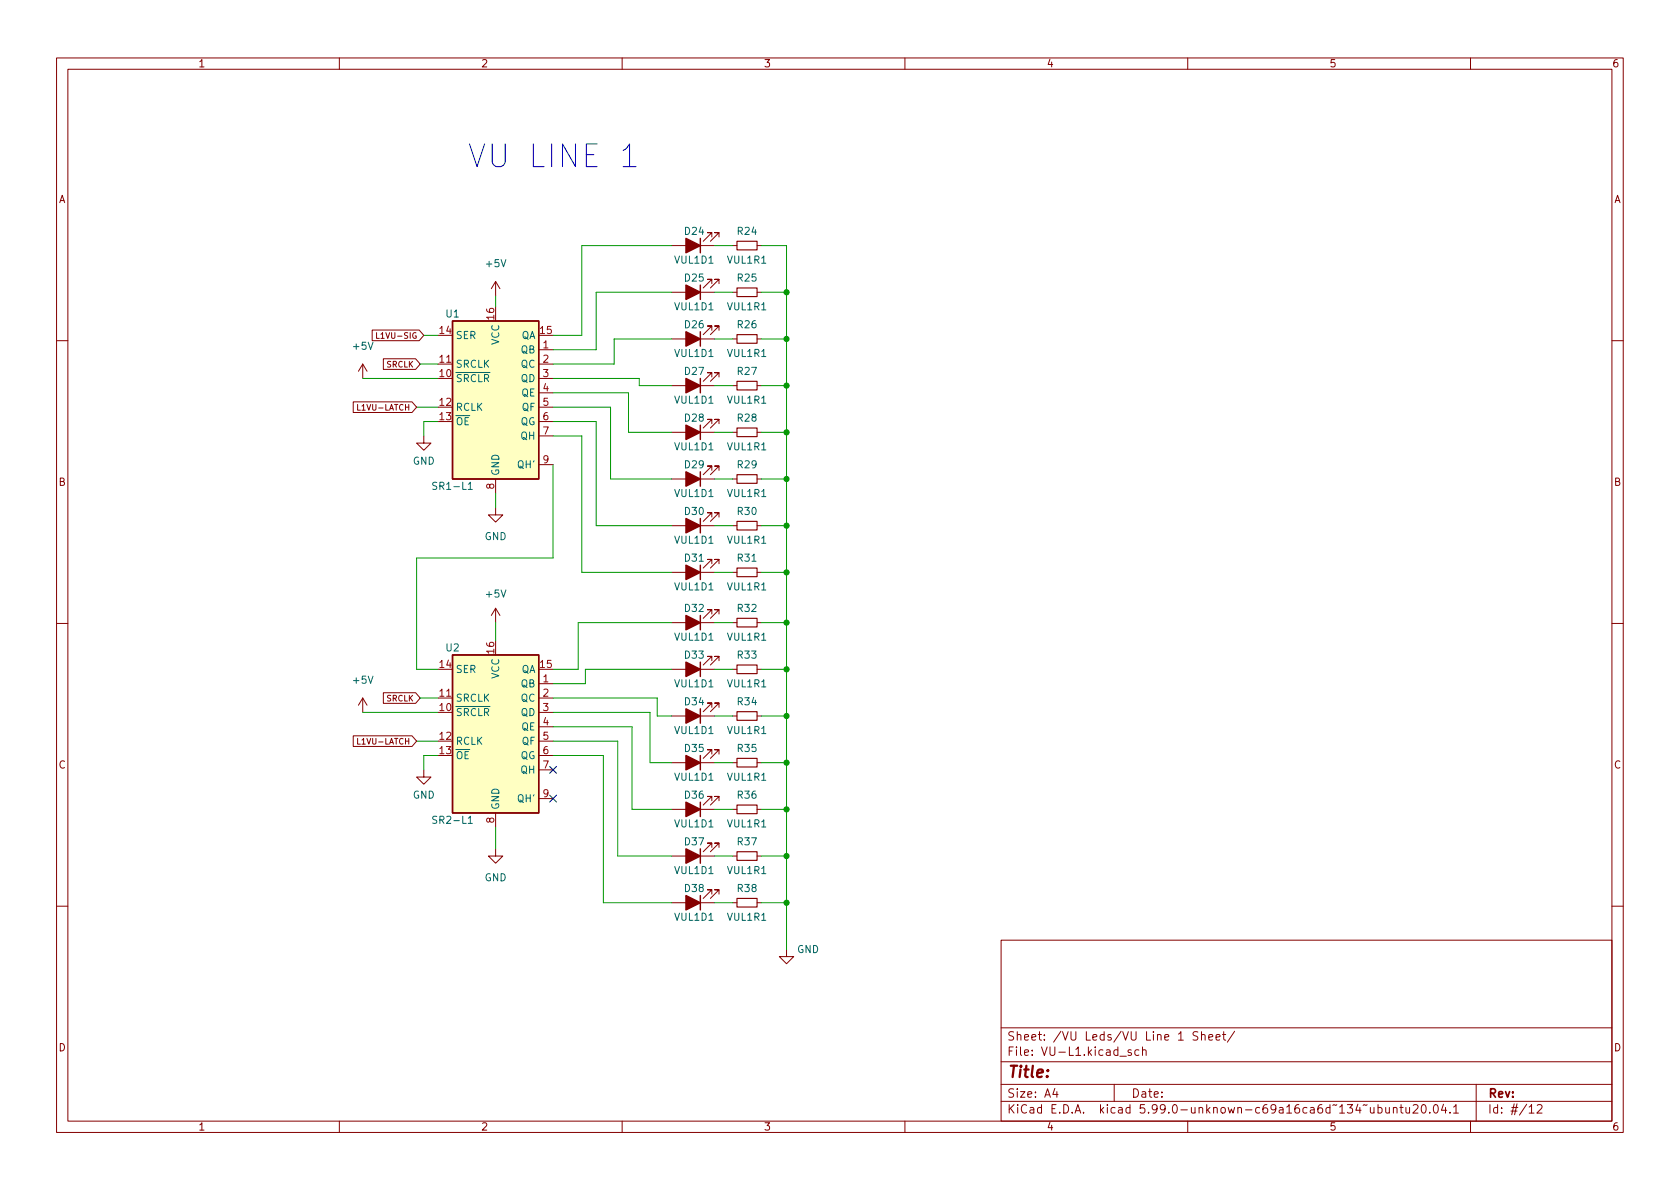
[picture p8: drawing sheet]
<svg xmlns="http://www.w3.org/2000/svg" width="297mm" height="210mm" viewBox="0 0 297 210" stroke-linecap="round" stroke-linejoin="round" font-family="sans-serif">
<g fill="none" stroke="#840000" stroke-width=".18">
<path d="M10 10.2h277v190.1h-277zM12 12.2h273v186.1h-273zM60 10.2v2M110 10.2v2M160 10.2v2M210 10.2v2M260 10.2v2M65.8 58.4h8.3l.8 .9-.8 .9h-8.3zM66.6 58.8v1h.5M87.6 49.8v2.5M87.6 49.8l-.7 1.2M87.6 49.8l.8 1.2"/>
<path d="M118.7 59.9h7.7M118.7 43.4h7.7M118.7 51.7h7.7M125.9 41.9v-.8h-.8h.8l-1.6 1.6M125.9 50.2v-.8h-.8h.8l-1.6 1.5M125.9 58.4v-.7h-.8h.8l-1.6 1.5M127.1 41.9v-.8h-.7h.7l-1.5 1.6M127.1 50.2v-.8h-.7h.7l-1.5 1.5M127.1 58.4v-.7h-.7h.7l-1.5 1.5M129.5 59.9h.8M129.5 43.4h.8M129.5 51.7h.8"/>
<path d="M133.9 59.9h.7M133.9 43.4h.7M133.9 51.7h.7M10 60.2h2M62.5 71.1h10.3l.9 .9-.9 .9h-10.3zM63.2 71.5v1h.5M64.1 64.4l-.7 1.3M64.1 64.4v2.5M64.1 64.4l.8 1.3M67.8 63.4h5.7l.8 1-.8 .9h-5.7zM74.9 77.1v1.3h1.3l-1.3 1.2-1.2-1.2h1.2M77.5 64.4h2.5"/>
<path d="M95.2 61.8h2.6M95.2 64.4h2.6M95.2 66.9h2.6M95.2 69.5h2.6M95.2 72h2.6M95.2 74.5h2.6M95.2 77.1h2.6M118.7 76.4h7.7M118.7 68.2h7.7M125.9 74.9v-.7h-.8h.8l-1.6 1.5M125.9 66.7v-.8h-.8h.8l-1.6 1.5M127.1 74.9v-.7h-.7h.7l-1.5 1.5"/>
<path d="M127.1 66.7v-.8h-.7h.7l-1.5 1.5M129.5 76.4h.8M129.5 68.2h.8M133.9 76.4h.7M133.9 68.2h.7M285 60.2h2M87.6 89.8v1.3h1.3l-1.3 1.2-1.2-1.2h1.2M87.6 84.7v2.5M95.2 82.2h2.6M118.7 84.7h7.7M118.7 93h7.7M125.9 99.7v-.8h-.8h.8l-1.6 1.6"/>
<path d="M125.9 83.2v-.8h-.8h.8l-1.6 1.5M125.9 91.4v-.7h-.8h.8l-1.6 1.5M127.1 99.7v-.8h-.7h.7l-1.5 1.6M127.1 83.2v-.8h-.7h.7l-1.5 1.5M127.1 91.4v-.7h-.7h.7l-1.5 1.5M129.5 84.7h.8M129.5 93h.8M133.9 84.7h.7M133.9 93h.7M10 110.2h2M87.6 107.6v2.5M87.6 107.6l-.7 1.2"/>
<path d="M87.6 107.6l.8 1.2M118.7 118.4h7.7M118.7 101.2h7.7M118.7 110.1h7.7M125.9 108.6v-.8h-.8h.8l-1.6 1.5M125.9 116.8v-.7h-.8h.8l-1.6 1.5M127.1 108.6v-.8h-.7h.7l-1.5 1.5M127.1 116.8v-.7h-.7h.7l-1.5 1.5M129.5 118.4h.8M129.5 101.2h.8M129.5 110.1h.8M133.9 118.4h.7"/>
<path d="M133.9 101.2h.7M133.9 110.1h.7M285 110.2h2M62.5 130.1h10.3l.9 1-.9 .9h-10.3zM63.2 130.6v1h.5M64.1 123.4v2.6M64.1 123.4l-.7 1.3M64.1 123.4l.8 1.3M67.8 122.5h5.7l.8 .9-.8 1h-5.7zM74.9 136.1v1.3h1.3l-1.3 1.3-1.2-1.3h1.2M77.5 123.4h2.5M95.2 120.9h2.6"/>
<path d="M95.2 123.4h2.6M95.2 126h2.6M95.2 128.5h2.6M95.2 131.1h2.6M95.2 133.6h2.6M95.2 136.1h2.6M118.7 126.6h7.7M118.7 134.9h7.7M125.9 125.1v-.8h-.8h.8l-1.6 1.6M125.9 133.3v-.7h-.8h.8l-1.6 1.5M127.1 125.1v-.8h-.7h.7l-1.5 1.6M127.1 133.3v-.7h-.7h.7l-1.5 1.5"/>
<path d="M129.5 126.6h.8M129.5 134.9h.8M133.9 126.6h.7M133.9 134.9h.7M87.6 150.1v1.3h1.3l-1.3 1.2-1.2-1.2h1.2M87.6 143.8v2.5M95.2 141.2h2.6M118.7 159.6h7.7M118.7 151.4h7.7M118.7 143.1h7.7M125.9 158.1v-.8h-.8h.8l-1.6 1.6M125.9 149.9v-.8h-.8h.8l-1.6 1.5"/>
<path d="M125.9 141.6v-.8h-.8h.8l-1.6 1.6M127.1 158.1v-.8h-.7h.7l-1.5 1.6M127.1 149.9v-.8h-.7h.7l-1.5 1.5M127.1 141.6v-.8h-.7h.7l-1.5 1.6M129.5 159.6h.8M129.5 151.4h.8M129.5 143.1h.8M133.9 159.6h.7M133.9 151.4h.7M133.9 143.1h.7M10 160.2h2M139.1 167.9v1.3h1.2l-1.2 1.2-1.3-1.2h1.3"/>
<path d="M177 166.3h108v32h-108zM285 160.2h2M60 198.3v2M110 198.3v2M160 198.3v2M177 194.8h108M177 191.8h108M177 187.8h108M177 181.8h108M186.5 192.5l-.4 1h1M186.9 193v1M197 191.8v3"/>
<path d="M198 186.8h1.1M200 185.7l-.4-.1-.2 .2 .1 .3 .5 .1v.4h-.6M201.4 185.7l-.5-.1-.3 .3v.4l.2 .3h.6M202 185.8l.2-.2 .4 .1v.9M202 185.1v1.5M210 198.3v2M211.8 182.5l-.6-.1-.3 .3 .2 .4 .6 .3v.4l-.2 .1h-.6M212.4 183.1l.2-.2 .4 .1 .1 .9M212.4 182.4v1.5M213.7 183.4l.7-.1v-.3l-.5-.1-.2 .2 .1 .8h.6M215 183.4l.7-.1-.1-.3-.4-.1-.2 .2 .1 .8h.5M216.1 182.9h.6"/>
<path d="M216.4 182.4v1.3l.3 .2M218.3 182.4l-1.3 1.9M243.6 195.9l.5-.1 .3 .3v.4l-.2 .3h-.6M243.6 195.3v1.5M245 195.8l.1 1h.3l.2-.1M245.6 195.8v1M246.4 196l.2-.2 .3 .1 .1 .9M246.4 195.8v1M247.5 195.8h.6M247.7 195.3v1.3l.4 .2M248.6 195.8v1h.4l.2-.1M249.2 195.8v1"/>
<path d="M249.9 195.5l.5-.2 .2 .2 .1 .3-.9 1h.9M251.5 195.4l.1-.1a.81 .81 0 0 1 .6 .7 .81 .81 0 0 1-.3 .8h-.1a.81 .81 0 0 1-.6-.6 .81 .81 0 0 1 .3-.8zM252.8 196.7v.1M253.6 195.4l.2-.1a.81 .81 0 0 1 .6 .7 .81 .81 0 0 1-.3 .8h-.2a.81 .81 0 0 1-.5-.6 .81 .81 0 0 1 .2-.8zM255.2 195.3l-.3 1h.9M255.6 195.8v1M256.4 196.7v.1M257 195.8l.4-.5v1.5M257 196.8h.9M260 198.3v2M261 191.8v6.5M270.4 195.8l.4-.5v1.5"/>
<path d="M270.4 196.8h.8M271.8 195.5l.6-.2 .2 .2v.3l-.9 1h.9"/>
</g>
<g fill="none" stroke="#840000" stroke-width=".2">
<path d="M130.3 59.2h3.6v1.5h-3.6zM130.3 50.9h3.6v1.5h-3.6zM130.3 42.7h3.6v1.5h-3.6zM130.3 67.4h3.6v1.6h-3.6zM130.3 75.7h3.6v1.5h-3.6zM130.3 92.2h3.6v1.5h-3.6zM130.3 83.9h3.6v1.6h-3.6zM130.3 117.6h3.6v1.5h-3.6zM130.3 100.5h3.6v1.5h-3.6zM130.3 109.3h3.6v1.6h-3.6zM130.3 125.9h3.6v1.5h-3.6zM130.3 134.1h3.6v1.5h-3.6z"/>
<path d="M130.3 158.9h3.6v1.5h-3.6zM130.3 150.6h3.6v1.5h-3.6zM130.3 142.4h3.6v1.5h-3.6z"/>
</g>
<g fill="#ffffc2" stroke="#ffffc2" stroke-width=".18">
<path d="M80 115.8h15.2v28h-15.2z"/>
<path d="M80 56.8h15.2v27.9h-15.2z"/>
</g>
<g fill="none" stroke="#840000" stroke-width=".25">
<path d="M80 56.8h15.2v27.9h-15.2zM123.8 42.2v2.5M123.8 50.4v2.6M123.8 58.7v2.5M123.8 66.9v2.6M123.8 75.2v2.5M123.8 83.4v2.6M123.8 91.7v2.5M123.8 99.9v2.6M80 115.8h15.2v28h-15.2zM123.8 108.8v2.6M123.8 117.1v2.5"/>
<path d="M123.8 125.3v2.6M123.8 133.6v2.5M123.8 141.9v2.5M123.8 150.1v2.5M123.8 158.4v2.5"/>
</g>
<path d="M82.8 86.5h.7M82.8 145.6h.7" fill="none" stroke="#006464" stroke-width=".18"/>
<g fill="#840000" stroke="#840000" stroke-width=".25">
<path d="M121.3 108.8l2.5 1.3-2.5 1.3z"/>
<path d="M121.3 99.9l2.5 1.3-2.5 1.3z"/>
<path d="M121.3 158.4l2.5 1.2-2.5 1.3z"/>
<path d="M121.3 150.1l2.5 1.3-2.5 1.2z"/>
<path d="M121.3 141.9l2.5 1.2-2.5 1.3z"/>
<path d="M121.3 117.1l2.5 1.3-2.5 1.2z"/>
<path d="M121.3 125.3l2.5 1.3-2.5 1.3z"/>
<path d="M121.3 133.6l2.5 1.3-2.5 1.2z"/>
<path d="M121.3 83.4l2.5 1.3-2.5 1.3z"/>
<path d="M121.3 42.2l2.5 1.2-2.5 1.3z"/>
<path d="M121.3 75.2l2.5 1.2-2.5 1.3z"/>
<path d="M121.3 66.9l2.5 1.3-2.5 1.3z"/>
<path d="M121.3 50.4l2.5 1.3-2.5 1.3z"/>
<path d="M121.3 58.7l2.5 1.2-2.5 1.3z"/>
<path d="M121.3 91.7l2.5 1.3-2.5 1.2z"/>
</g>
<path d="M110.2 26.6l.3-.2 .8-1v4.1M110.2 29.5h2.3" fill="none" stroke="#0000c2" stroke-width=".18"/>
<g fill="none" stroke="#009600" stroke-width=".18">
<path d="M74.9 59.3h2.6M87.6 52.3v1.9M118.7 59.9h-10.1v4.5h-10.8M118.7 43.4h-15.8v15.9h-5.1M118.7 51.7h-13.3v10.1h-7.6M126.4 59.9h3.1M126.4 43.4h3.1M126.4 51.7h3.1M134.6 43.4h4.5v124.5M134.6 59.9h4.5M134.6 51.7h4.5M64.1 66.9h13.4"/>
<path d="M73.7 72h3.8M74.3 64.4h3.2M77.5 74.5h-2.6v2.6M97.8 77.1h5.1v24.1h15.8M97.8 74.5h7.6v18.5h13.3M97.8 69.5h13.3v6.9h7.6M97.8 66.9h15.2v1.3h5.7M97.8 72h10.1v12.7h10.8M126.4 76.4h3.1M126.4 68.2h3.1M134.6 76.4h4.5M134.6 68.2h4.5"/>
<path d="M87.6 87.2v2.6M97.8 82.2v16.5h-24.1v19.7h3.8M126.4 93h3.1M126.4 84.7h3.1M134.6 93h4.5M134.6 84.7h4.5M87.6 110.1v3.2M118.7 110.1h-16.5v8.3h-4.4M118.7 118.4h-15.2v2.5h-5.7M126.4 101.2h3.1M126.4 118.4h3.1M126.4 110.1h3.1"/>
<path d="M134.6 101.2h4.5M134.6 118.4h4.5M134.6 110.1h4.5M64.1 126h13.4M73.7 131.1h3.8M74.3 123.4h3.2M77.5 133.6h-2.6v2.5M97.8 133.6h8.9v26h12M97.8 123.4h18.4v3.2h2.5M97.8 131.1h11.4v20.3h9.5M97.8 128.5h14v14.6h6.9M97.8 126h17.1v8.9h3.8"/>
<path d="M126.4 126.6h3.1M126.4 134.9h3.1M134.6 126.6h4.5M134.6 134.9h4.5M87.6 146.3v3.8M126.4 159.6h3.1M126.4 151.4h3.1M126.4 143.1h3.1M134.6 159.6h4.5M134.6 151.4h4.5M134.6 143.1h4.5"/>
</g>
<path d="M97.2 135.5l1.2 1.2M98.4 135.5l-1.2 1.2M97.2 140.6l1.2 1.2M98.4 140.6l-1.2 1.2" fill="none" stroke="#000084" stroke-width=".18"/>
<g fill="#009600" stroke="#009600" stroke-width=".18">
<circle cx="139.1" cy="118.4" r=".46"/>
<circle cx="139.1" cy="93" r=".46"/>
<circle cx="139.1" cy="101.2" r=".46"/>
<circle cx="139.1" cy="110.1" r=".46"/>
<circle cx="139.1" cy="126.6" r=".46"/>
<circle cx="139.1" cy="151.4" r=".46"/>
<circle cx="139.1" cy="159.6" r=".46"/>
<circle cx="139.1" cy="134.9" r=".46"/>
<circle cx="139.1" cy="143.1" r=".46"/>
<circle cx="139.1" cy="51.7" r=".46"/>
<circle cx="139.1" cy="59.9" r=".46"/>
<circle cx="139.1" cy="76.4" r=".46"/>
<circle cx="139.1" cy="84.7" r=".46"/>
<circle cx="139.1" cy="68.2" r=".46"/>
</g>
<text font-size="5.6" fill="#0000c2" x="82.5" y="29.7">VU LINE 1</text>
<text font-size="2.8" fill="#840000" x="178" y="190.6">Title:</text>
<g font-size="2.1" fill="#840000">
<text x="178" y="184">Sheet: /VU Leds/VU Line 1 Sheet/</text>
<text x="178" y="186.7">File: VU-L1.kicad_sch</text>
<text x="178" y="196.9">KiCad E.D.A. kicad 5.99.0-unknown-c69a16ca6d~134~ubuntu20.04.1</text>
<text x="178" y="194.1">Size: A4</text>
<text x="200" y="194.1">Date:</text>
<text x="263" y="194.1">Rev:</text>
<text x="263" y="196.9">Id: #/12</text>
</g>
<g font-size="1.8" fill="#840000">
<text x="35" y="11.9">1</text>
<text x="85" y="11.9">2</text>
<text x="135" y="11.9">3</text>
<text x="185" y="11.9">4</text>
<text x="235" y="11.9">5</text>
<text x="285" y="11.9">6</text>
<text x="10.3" y="35.9">A</text>
<text x="285.3" y="35.9">A</text>
<text x="10.3" y="85.9">B</text>
<text x="285.3" y="85.9">B</text>
<text x="10.3" y="135.9">C</text>
<text x="285.3" y="135.9">C</text>
<text x="10.3" y="185.9">D</text>
<text x="285.3" y="185.9">D</text>
<text x="35" y="199.9">1</text>
<text x="85" y="199.9">2</text>
<text x="135" y="199.9">3</text>
<text x="185" y="199.9">4</text>
<text x="235" y="199.9">5</text>
<text x="285" y="199.9">6</text>
</g>
<g font-size="1.8" fill="#006464">
<text x="121.1" y="41.5">D24</text>
<text x="130.5" y="41.5">R24</text>
<text x="86" y="47.2">+5V</text>
<text x="119.4" y="46.6">VUL1D1</text>
<text x="128.7" y="46.6">VUL1R1</text>
<text x="121.1" y="49.8">D25</text>
<text x="130.5" y="49.8">R25</text>
<text x="78.9" y="56.1">U1</text>
<text x="80.5" y="59.9">SER</text>
<text x="92.1" y="59.9">QA</text>
<text x="119.4" y="54.9">VUL1D1</text>
<text x="121.1" y="58">D26</text>
<text x="128.7" y="54.9">VUL1R1</text>
<text x="130.5" y="58">R26</text>
<text x="62.5" y="61.8">+5V</text>
<text x="80.5" y="65">SRCLK</text>
<text x="88.3" y="61" transform="rotate(-90 88.3 61)">VCC</text>
<text x="92.1" y="62.5">QB</text>
<text x="92.1" y="65">QC</text>
<text x="119.4" y="63.1">VUL1D1</text>
<text x="128.7" y="63.1">VUL1R1</text>
<text x="80.5" y="67.6">~{SRCLR}</text>
<text x="92.1" y="67.6">QD</text>
<text x="92.2" y="70.1">QE</text>
<text x="119.4" y="71.4">VUL1D1</text>
<text x="121.1" y="66.3">D27</text>
<text x="128.7" y="71.4">VUL1R1</text>
<text x="130.5" y="66.3">R27</text>
<text x="80.5" y="72.6">RCLK</text>
<text x="80.5" y="75.2">~{OE}</text>
<text x="92" y="75.2">QG</text>
<text x="92.1" y="77.7">QH</text>
<text x="92.3" y="72.6">QF</text>
<text x="121.1" y="74.5">D28</text>
<text x="130.5" y="74.5">R28</text>
<text x="73" y="82.2">GND</text>
<text x="91.7" y="82.8">QH'</text>
<text x="119.4" y="79.6">VUL1D1</text>
<text x="121.1" y="82.8">D29</text>
<text x="128.7" y="79.6">VUL1R1</text>
<text x="130.5" y="82.8">R29</text>
<text x="77" y="86.6">SR1-L1</text>
<text x="88.3" y="84.2" transform="rotate(-90 88.3 84.2)">GND</text>
<text x="119.4" y="87.9">VUL1D1</text>
<text x="128.7" y="87.9">VUL1R1</text>
<text x="85.7" y="95.5">GND</text>
<text x="121.1" y="91.1">D30</text>
<text x="130.5" y="91.1">R30</text>
<text x="119.4" y="96.1">VUL1D1</text>
<text x="121.1" y="99.3">D31</text>
<text x="128.7" y="96.1">VUL1R1</text>
<text x="130.5" y="99.3">R31</text>
<text x="86" y="105.7">+5V</text>
<text x="119.4" y="104.4">VUL1D1</text>
<text x="128.7" y="104.4">VUL1R1</text>
<text x="119.4" y="113.3">VUL1D1</text>
<text x="121.1" y="108.2">D32</text>
<text x="128.7" y="113.3">VUL1R1</text>
<text x="130.5" y="108.2">R32</text>
<text x="78.9" y="115.2">U2</text>
<text x="80.5" y="119">SER</text>
<text x="92.1" y="119">QA</text>
<text x="121.1" y="116.5">D33</text>
<text x="130.5" y="116.5">R33</text>
<text x="62.5" y="120.9">+5V</text>
<text x="80.5" y="124.1">SRCLK</text>
<text x="88.3" y="120.1" transform="rotate(-90 88.3 120.1)">VCC</text>
<text x="92.1" y="121.5">QB</text>
<text x="92.1" y="124.1">QC</text>
<text x="119.4" y="121.5">VUL1D1</text>
<text x="121.1" y="124.7">D34</text>
<text x="128.7" y="121.5">VUL1R1</text>
<text x="130.5" y="124.7">R34</text>
<text x="80.5" y="126.6">~{SRCLR}</text>
<text x="80.5" y="131.7">RCLK</text>
<text x="92.1" y="126.6">QD</text>
<text x="92.2" y="129.2">QE</text>
<text x="92.3" y="131.7">QF</text>
<text x="119.4" y="129.8">VUL1D1</text>
<text x="128.7" y="129.8">VUL1R1</text>
<text x="80.5" y="134.2">~{OE}</text>
<text x="92" y="134.2">QG</text>
<text x="92.1" y="136.8">QH</text>
<text x="121.1" y="133">D35</text>
<text x="130.5" y="133">R35</text>
<text x="73" y="141.2">GND</text>
<text x="88.3" y="143.3" transform="rotate(-90 88.3 143.3)">GND</text>
<text x="91.7" y="141.9">QH'</text>
<text x="119.4" y="138">VUL1D1</text>
<text x="121.1" y="141.2">D36</text>
<text x="128.7" y="138">VUL1R1</text>
<text x="130.5" y="141.2">R36</text>
<text x="77" y="145.7">SR2-L1</text>
<text x="119.4" y="146.3">VUL1D1</text>
<text x="121.1" y="149.5">D37</text>
<text x="128.7" y="146.3">VUL1R1</text>
<text x="130.5" y="149.5">R37</text>
<text x="85.7" y="155.8">GND</text>
<text x="119.4" y="154.6">VUL1D1</text>
<text x="128.7" y="154.6">VUL1R1</text>
<text x="121.1" y="157.7">D38</text>
<text x="130.5" y="157.7">R38</text>
<text x="119.4" y="162.8">VUL1D1</text>
<text x="128.7" y="162.8">VUL1R1</text>
<text x="140.9" y="168.5">GND</text>
</g>
<g font-size="1.8" fill="#a90000">
<text x="77.8" y="59">14</text>
<text x="87.4" y="56.5" transform="rotate(-90 87.4 56.5)">16</text>
<text x="95.5" y="59">15</text>
<text x="77.8" y="64.1">11</text>
<text x="96" y="61.6">1</text>
<text x="96" y="64.1">2</text>
<text x="77.8" y="66.7">10</text>
<text x="77.8" y="71.7">12</text>
<text x="96" y="66.7">3</text>
<text x="96" y="69.2">4</text>
<text x="96" y="71.7">5</text>
<text x="77.8" y="74.3">13</text>
<text x="96" y="74.3">6</text>
<text x="96" y="76.8">7</text>
<text x="96" y="81.9">9</text>
<text x="87.4" y="86.5" transform="rotate(-90 87.4 86.5)">8</text>
<text x="77.8" y="118.1">14</text>
<text x="87.4" y="115.5" transform="rotate(-90 87.4 115.5)">16</text>
<text x="95.5" y="118.1">15</text>
<text x="77.8" y="125.7">10</text>
<text x="77.8" y="123.2">11</text>
<text x="96" y="120.6">1</text>
<text x="96" y="123.2">2</text>
<text x="96" y="125.7">3</text>
<text x="77.8" y="130.8">12</text>
<text x="96" y="128.3">4</text>
<text x="96" y="130.8">5</text>
<text x="77.8" y="133.3">13</text>
<text x="96" y="133.3">6</text>
<text x="96" y="135.9">7</text>
<text x="96" y="141">9</text>
<text x="87.4" y="145.5" transform="rotate(-90 87.4 145.5)">8</text>
</g>
<g font-size="1.4" fill="#840000">
<text x="67.3" y="59.9">L1VU-SIG</text>
<text x="68.4" y="65">SRCLK</text>
<text x="63.7" y="72.6">L1VU-LATCH</text>
<text x="68.4" y="124">SRCLK</text>
<text x="63.7" y="131.6">L1VU-LATCH</text>
</g>
</svg>
